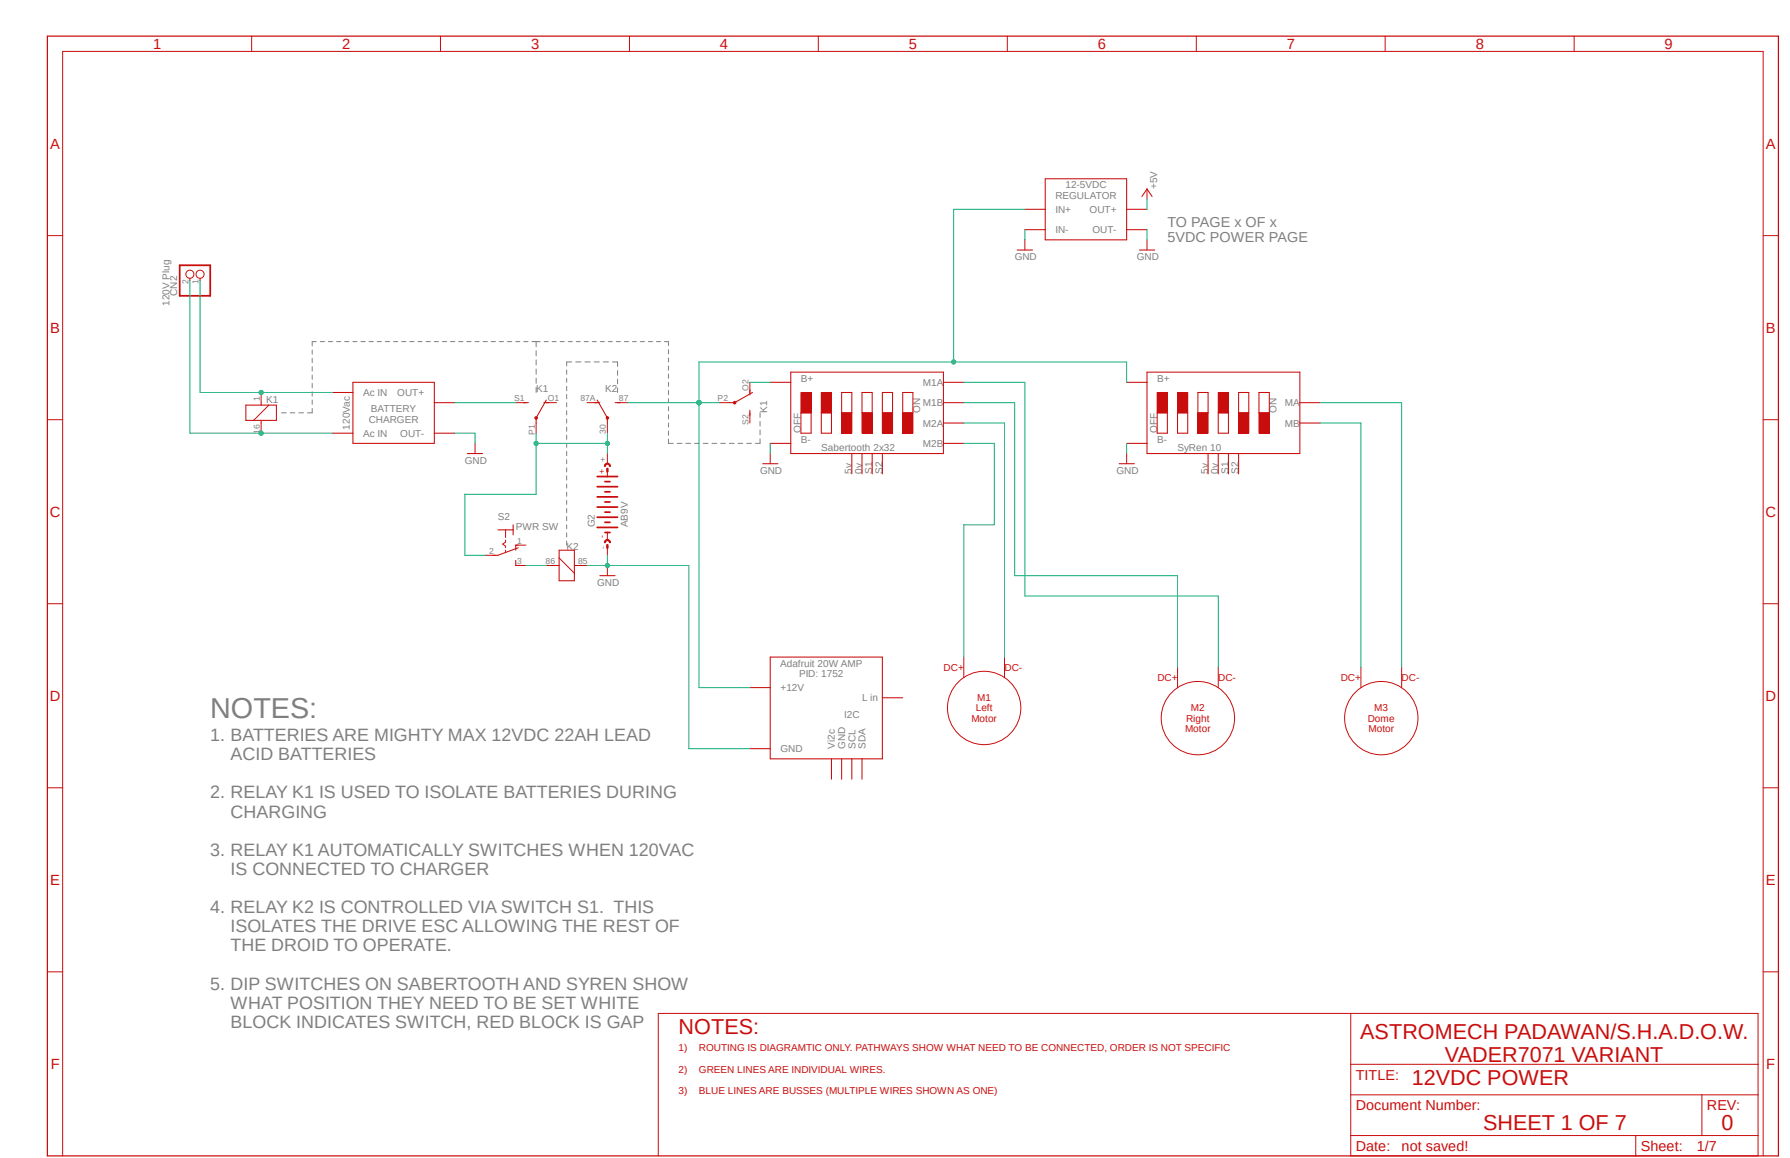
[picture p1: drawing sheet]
<svg xmlns="http://www.w3.org/2000/svg" width="432mm" height="279mm" viewBox="0 0 432 279" stroke-linecap="round" stroke-linejoin="round" font-family="sans-serif">
<path d="M10.9 8.4l418.4 271M429.3 8.4l-418.4 271" fill="none" stroke="#fff" stroke-width=".24"/>
<g fill="none" stroke="#7f7f7f" stroke-width=".24">
<path d="M67.9 99.6h1.1M70 99.6h1.1M72.1 99.6h1.1M75.3 98.6v1h-1.1M75.3 84.5v1M75.3 86.4v1.1M75.3 88.5v1M75.3 90.5v1M75.3 92.5v1.1M75.3 94.5v1.1M75.3 96.5v1.1M76.3 82.4h-1v1.1"/>
<path d="M77.3 82.4h1M79.2 82.4h1M81.2 82.4h1M83.1 82.4h1.1M85.1 82.4h1M87.1 82.4h1M89 82.4h1M91 82.4h1M93 82.4h1M95 82.4h.9M96.9 82.4h1M98.8 82.4h1.1"/>
<path d="M100.8 82.4h1M102.8 82.4h1M104.8 82.4h.9M106.7 82.4h1M108.7 82.4h1M110.7 82.4h.9M112.6 82.4h1M114.6 82.4h1M116.5 82.4h1.1M118.5 82.4h1M120.5 82.4h1M122.4 82.4h1"/>
<path d="M124.4 82.4h1M126.4 82.4h1M128.3 82.4h2M129.3 82.4v1.3M129.3 84.6v1.3M129.3 86.8v1.3M129.3 89v1.3M129.3 91.2v1.3M129.3 93.5v1.2M131.3 82.4h.9M133.2 82.4h1M135.1 82.4h1"/>
<path d="M136.7 89.3v1M136.7 91.3v.9M136.7 93.2v1M136.7 95.2v1M136.7 97.2v.9M136.7 99.1v1M137.1 82.4h.9M137.9 87.3h-1.2v1M138.9 87.3h1.3M139 82.4h1M140.9 82.4h1M141.1 87.3h1.3"/>
<path d="M142.9 82.4h.9M143.3 87.3h1.3M144.8 82.4h1M145.5 87.3h1.3M146.7 82.4h1M147.7 87.3h1.3v1.1M148.7 82.4h.9M149 89.4v1.2M149 91.5v1.1M149 93.6v1.1M150.6 82.4h1M152.6 82.4h.9"/>
<path d="M154.5 82.4h.9M156.4 82.4h1M158.4 82.4h.9M160.3 82.4h.9v1M161.2 84.4v1M161.2 86.4v.9M161.2 88.3v1M161.2 90.3v1M161.2 92.2v1M161.2 94.2v1M161.2 96.2v1M161.2 98.1v1"/>
<path d="M183.3 99.6v1.1M136.7 101.1v1M136.7 103v1.1M136.7 105v1M136.7 107v1M136.7 108.9v1M136.7 110.9v1M136.7 112.9v1M136.7 114.8v1M136.7 116.8v1M136.7 118.7v1.1M161.2 100.1v1"/>
<path d="M161.2 102.1v.9M161.2 104v1M161.2 106v1h1.2M163.4 107h1.1M165.4 107h1.2M167.6 107h1.1M169.6 107h1.2M171.7 107h1.2M173.9 107h1.1M175.9 107h1.2M178.1 107h1.1M180.1 107h1.2"/>
<path d="M183.3 105.9v1.1h-1.1M183.3 101.7v1.1M183.3 103.8v1.1M136.7 120.7v1M136.7 122.7v1M136.7 124.6v1M136.7 126.6v1M136.7 128.6v1M136.7 130.6v.9"/>
</g>
<g fill="none" stroke="#c90d0c" stroke-width=".25">
<path d="M80.2 94.7h4.9M85.1 92.2h19.7v14.8h-19.7zM185.8 92.2h5M190.8 89.8h36.8v19.6h-36.8zM193.2 99.6h2.5v4.9h-2.5zM198.1 99.6h2.5v4.9h-2.5zM203 94.7h2.5v4.9h-2.5zM207.9 94.7h2.5v4.9h-2.5zM212.9 94.7h2.4v4.9h-2.4zM217.8 94.7h2.4v4.9h-2.4zM227.6 92.2h4.9M227.6 97.2h4.9"/>
<path d="M271.8 92.2h4.9M276.7 89.8h36.9v19.6h-36.9zM313.6 97.2h4.9M80.2 104.5h4.9M185.8 107h5M205.5 109.4v4.9M207.9 109.4v4.9M210.4 109.4v4.9M212.9 109.4v4.9M227.6 107h4.9M227.6 102.1h4.9M271.8 107h4.9"/>
<path d="M291.4 109.4v4.9M293.9 109.4v4.9M296.3 109.4v4.9M298.8 109.4v4.9M313.6 102.1h4.9"/>
</g>
<path d="M193.2 94.7h2.5v4.9h-2.5z" fill-rule="evenodd" fill="#c90d0c"/>
<path d="M193.2 94.7h2.5v4.9h-2.5z" fill="none" stroke="#c90d0c" stroke-width=".24"/>
<path d="M198.1 94.7h2.5v4.9h-2.5z" fill-rule="evenodd" fill="#c90d0c"/>
<path d="M198.1 94.7h2.5v4.9h-2.5z" fill="none" stroke="#c90d0c" stroke-width=".24"/>
<path d="M203 99.6h2.5v4.9h-2.5z" fill-rule="evenodd" fill="#c90d0c"/>
<path d="M203 99.6h2.5v4.9h-2.5z" fill="none" stroke="#c90d0c" stroke-width=".24"/>
<path d="M207.9 99.6h2.5v4.9h-2.5z" fill-rule="evenodd" fill="#c90d0c"/>
<path d="M207.9 99.6h2.5v4.9h-2.5z" fill="none" stroke="#c90d0c" stroke-width=".24"/>
<path d="M212.9 99.6h2.4v4.9h-2.4z" fill-rule="evenodd" fill="#c90d0c"/>
<path d="M212.9 99.6h2.4v4.9h-2.4z" fill="none" stroke="#c90d0c" stroke-width=".24"/>
<path d="M217.8 99.6h2.4v4.9h-2.4z" fill-rule="evenodd" fill="#c90d0c"/>
<path d="M217.8 99.6h2.4v4.9h-2.4z" fill="none" stroke="#c90d0c" stroke-width=".24"/>
<path d="M289 94.7h2.4v4.9h-2.4z" fill="none" stroke="#c90d0c" stroke-width=".25"/>
<path d="M289 99.6h2.4v4.9h-2.4z" fill-rule="evenodd" fill="#c90d0c"/>
<path d="M289 99.6h2.4v4.9h-2.4z" fill="none" stroke="#c90d0c" stroke-width=".24"/>
<path d="M293.9 99.6h2.4v4.9h-2.4z" fill="none" stroke="#c90d0c" stroke-width=".25"/>
<path d="M293.9 94.7h2.4v4.9h-2.4z" fill-rule="evenodd" fill="#c90d0c"/>
<path d="M293.9 94.7h2.4v4.9h-2.4z" fill="none" stroke="#c90d0c" stroke-width=".24"/>
<path d="M284.1 99.6h2.4v4.9h-2.4z" fill="none" stroke="#c90d0c" stroke-width=".25"/>
<path d="M284.1 94.7h2.4v4.9h-2.4z" fill-rule="evenodd" fill="#c90d0c"/>
<path d="M284.1 94.7h2.4v4.9h-2.4z" fill="none" stroke="#c90d0c" stroke-width=".24"/>
<path d="M279.1 99.6h2.5v4.9h-2.5z" fill="none" stroke="#c90d0c" stroke-width=".25"/>
<path d="M279.1 94.7h2.5v4.9h-2.5z" fill-rule="evenodd" fill="#c90d0c"/>
<path d="M279.1 94.7h2.5v4.9h-2.5z" fill="none" stroke="#c90d0c" stroke-width=".24"/>
<path d="M298.8 94.7h2.4v4.9h-2.4z" fill="none" stroke="#c90d0c" stroke-width=".25"/>
<path d="M298.8 99.6h2.4v4.9h-2.4z" fill-rule="evenodd" fill="#c90d0c"/>
<path d="M298.8 99.6h2.4v4.9h-2.4z" fill="none" stroke="#c90d0c" stroke-width=".24"/>
<path d="M303.7 94.7h2.5v4.9h-2.5z" fill="none" stroke="#c90d0c" stroke-width=".25"/>
<path d="M303.7 99.6h2.5v4.9h-2.5z" fill-rule="evenodd" fill="#c90d0c"/>
<g fill="none" stroke="#c90d0c" stroke-width=".24">
<path d="M60.7 8.7v3.7M106.3 8.7v3.7M151.8 8.7v3.7M197.4 8.7v3.7M243 8.7v3.7M288.6 8.7v3.7M334.1 8.7v3.7M379.7 8.7v3.7M11.4 56.9h3.7M425.3 56.9h3.7M303.7 99.6h2.5v4.9h-2.5zM11.4 101.3h3.7"/>
<path d="M146.5 113.7v1.3M271.8 109.4v2.5M425.3 101.3h3.7M146.5 128.5v1.8M11.4 145.7h3.7M232.5 158.5v4.9M242.3 158.5v4.9M425.3 145.7h3.7M284.1 161v4.9M293.9 161v4.9M328.3 161v4.9M338.1 161v4.9"/>
<path d="M11.4 190.1h3.7M425.3 190.1h3.7M11.4 234.5h3.7M425.3 234.5h3.7M325.8 244.5v34.4h98.3v-34.4h-265.3v34.4M325.8 256.8h98.3M15.1 278.9v-266.5h410.2v266.5M325.8 264.2h98.3M325.8 274h98.3M394.6 274v4.9M410.5 264.2v9.8"/>
<circle cx="237.4" cy="170.8" r="8.8"/>
<circle cx="289" cy="173.3" r="8.8"/>
<circle cx="333.2" cy="173.3" r="8.8"/>
</g>
<g fill="none" stroke="#c90d0c" stroke-width=".25">
<path d="M247.2 50.5h4.9M247.2 55.4h4.9M252.1 43.1h19.7v14.8h-19.7zM271.8 50.5h4.9M271.8 55.4h4.9M104.8 97.2h4.9M104.8 104.5h4.9M270 111.9h3.6M185.8 158.5h27.1v24.6h-27.1zM180.9 165.9h4.9M212.9 168.4h4.9M180.9 180.6h4.9"/>
<path d="M200.6 183.1v4.9M203 183.1v4.9M205.5 183.1v4.9M207.9 183.1v4.9"/>
</g>
<path d="M11.4 8.7h417.6v270.2h-417.6z" fill="none" stroke="#c90d0c" stroke-width=".3"/>
<path d="M144.1 115h4.9M144.1 119.9h4.9M144.1 117.4h4.9M145.9 118.7h1.3M145.9 116.2h1.3M144.1 127.3h4.9M144.1 124.8h4.9M144.1 122.3h4.9M145.9 128.5h1.3M145.9 126h1.3M145.9 123.6h1.3M145.9 121.1h1.3" fill="none" stroke="#c90d0c" stroke-width=".42"/>
<path d="M145.9 112.1a.76 .76 0 0 1 .8-.3 .76 .76 0 0 1 .6 .7h-.3a.49 .49 0 0 0-.5-.5 .49 .49 0 0 0-.5 .5h-.2z" fill-rule="evenodd" fill="#c90d0c"/>
<path d="M145.9 112.1a.76 .76 0 0 1 .8-.3 .76 .76 0 0 1 .6 .7h-.3a.49 .49 0 0 0-.5-.5 .49 .49 0 0 0-.5 .5h-.2z" fill="none" stroke="#c90d0c" stroke-width=".24"/>
<path d="M145.9 130.5a.76 .76 0 0 1 .8-.3 .76 .76 0 0 1 .6 .7h-.3v-.2a.48 .48 0 0 0-.6-.3 .48 .48 0 0 0-.4 .5h-.2z" fill-rule="evenodd" fill="#c90d0c"/>
<g fill="none" stroke="#c90d0c" stroke-width=".24">
<path d="M114.6 107v2.4M146.5 109.4v2.5M185.8 109.4v2.5M117.1 134h2.4M122 127.8v1.9M122 130.3v.5l-.8 .5 .8 .5v.4M122 132.8v.6M124.4 136.4h2.5M124.4 131.5h2.5M131.8 136.4h3.1M134.9 134.6l3.7 3.7M138.6 136.4h3"/>
<path d="M145.9 130.5a.76 .76 0 0 1 .8-.3 .76 .76 0 0 1 .6 .7h-.3v-.2a.48 .48 0 0 0-.6-.3 .48 .48 0 0 0-.4 .5h-.2zM146.5 131.5v2.5M146.5 136.4v2.5"/>
</g>
<path d="M146.5 113.1v.6M146.5 131.5v.7" fill="none" stroke="#c90d0c" stroke-width=".59"/>
<path d="M143.5 97.2h1.2M144.1 96.5l2.4 4.3v1.3M148.4 97.2h1.2M112.7 109.4h3.7M184 111.9h3.7M120.1 127.8h3.7M123.8 126.6v2.5M124.4 135.2v1.2h.6M125 132.2l-4.9 1.8h-1.2M125 131.5h-.6v1.3M134.9 132.8h3.7v7.3h-3.7zM144.7 138.9h3.7" fill="none" stroke="#c90d0c" stroke-width=".25"/>
<circle cx="146.5" cy="100.8" r=".31" fill="#c90d0c"/>
<g fill="none" stroke="#c90d0c" stroke-width=".24">
<path d="M45.8 67.1v.6M48.3 67.1v.6M63 94.7v3M64.9 97.7l-3.7 3.7M141.6 97.2h2.5M149 97.2h2.4M63 101.4v3.1M146.5 102.1v2.4"/>
<circle cx="45.8" cy="66.2" r=".98"/>
<circle cx="48.3" cy="66.2" r=".98"/>
<circle cx="146.5" cy="100.8" r=".31"/>
</g>
<path d="M43.3 64h7.4v7.4h-7.4z" fill="none" stroke="#c90d0c" stroke-width=".42"/>
<path d="M59.3 97.7h7.4v3.7h-7.4zM126.2 97.2h1.3M131.2 97.2h1.2M131.8 96.5l-2.5 4.3v1.3" fill="none" stroke="#c90d0c" stroke-width=".25"/>
<circle cx="129.3" cy="100.8" r=".32" fill="#c90d0c"/>
<g fill="none" stroke="#c90d0c" stroke-width=".24">
<path d="M124.4 97.2h2.5M131.8 97.2h2.4M129.3 102.1v2.4"/>
<circle cx="129.3" cy="100.8" r=".32"/>
</g>
<path d="M180.9 94.1v1.2M180.9 99v1.2M181.5 94.7l-4.3 2.5h-1.2" fill="none" stroke="#c90d0c" stroke-width=".25"/>
<path d="M177 96.9l.2-.1 .3 .1v.5l-.3 .1-.2-.1z" fill-rule="evenodd" fill="#c90d0c"/>
<path d="M247.2 57.9v2.4M276.7 45.6v2.4M276.7 57.9v2.4M173.5 97.2h2.5M177 96.9l.2-.1 .3 .1v.5l-.3 .1-.2-.1zM180.9 92.2v2.5M180.9 99.6v2.5" fill="none" stroke="#c90d0c" stroke-width=".24"/>
<path d="M275.5 47.4l1.2-1.8 1.2 1.8M245.4 60.3h3.7M274.9 60.3h3.7" fill="none" stroke="#c90d0c" stroke-width=".25"/>
<path d="M247.2 55.4v2.5M276.7 55.4v2.5M109.7 104.5h4.9v2.5M185.8 107v2.4M271.8 107v2.4M146.5 134v2.4h-4.9M166.2 136.4v44.2h14.7" fill="none" stroke="#0dab76" stroke-width=".24"/>
<circle cx="146.5" cy="136.4" r=".51" fill="#0dab76"/>
<g fill="none" stroke="#0dab76" stroke-width=".24">
<path d="M63 94.7h17.2M126.9 136.4h4.9M146.5 136.4h19.7"/>
<circle cx="146.5" cy="136.4" r=".51"/>
</g>
<circle cx="63" cy="94.7" r=".51" fill="#0dab76"/>
<g fill="none" stroke="#0dab76" stroke-width=".24">
<path d="M48.3 67.7v27h14.7M45.8 104.5h34.4"/>
<circle cx="63" cy="94.7" r=".51"/>
</g>
<circle cx="63" cy="104.5" r=".51" fill="#0dab76"/>
<g fill="none" stroke="#0dab76" stroke-width=".24">
<path d="M276.7 48v2.5M45.8 67.7v36.8M109.7 97.2h14.7M180.9 92.2h4.9M232.5 92.2h14.7v51.6h46.7v17.2M232.5 97.2h12.3v41.7h39.3v22.1M318.5 97.2h19.6v63.8M129.3 104.5v2.5h17.2M146.5 104.5v4.9M232.5 107h7.4v19.6h-7.4v31.9M232.5 102.1h9.8v56.4M318.5 102.1h9.8v58.9"/>
<path d="M112.1 134h5"/>
<circle cx="63" cy="104.5" r=".51"/>
</g>
<circle cx="146.5" cy="107" r=".51" fill="#0dab76"/>
<g fill="none" stroke="#0dab76" stroke-width=".24">
<path d="M129.3 107v12.3"/>
<circle cx="146.5" cy="107" r=".51"/>
</g>
<circle cx="129.3" cy="107" r=".51" fill="#0dab76"/>
<g fill="none" stroke="#0dab76" stroke-width=".24">
<path d="M230 50.5h17.2M129.3 119.3h-17.2v14.7"/>
<circle cx="129.3" cy="107" r=".51"/>
</g>
<circle cx="168.6" cy="97.2" r=".51" fill="#0dab76"/>
<g fill="none" stroke="#0dab76" stroke-width=".24">
<path d="M168.6 87.3v9.9h4.9"/>
<circle cx="168.6" cy="97.2" r=".51"/>
</g>
<circle cx="168.6" cy="97.2" r=".51" fill="#0dab76"/>
<g fill="none" stroke="#0dab76" stroke-width=".24">
<path d="M151.4 97.2h17.2"/>
<circle cx="168.6" cy="97.2" r=".51"/>
</g>
<circle cx="168.6" cy="97.2" r=".51" fill="#0dab76"/>
<g fill="none" stroke="#0dab76" stroke-width=".24">
<path d="M230 50.5v36.8M168.6 87.3h103.2v4.9"/>
<circle cx="168.6" cy="97.2" r=".51"/>
</g>
<circle cx="230" cy="87.3" r=".51" fill="#0dab76"/>
<g fill="none" stroke="#0dab76" stroke-width=".24">
<path d="M168.6 97.2v68.7h12.3"/>
<circle cx="230" cy="87.3" r=".51"/>
</g>
<text font-size="6.9" fill="#7f7f7f" x="50.7" y="173.3">NOTES:</text>
<g font-size="5.2" fill="#c90d0c">
<text x="163.7" y="249.4">NOTES:</text>
<text x="328.1" y="250.7">ASTROMECH PADAWAN/S.H.A.D.O.W.</text>
<text x="348.6" y="256.2">VADER7071 VARIANT</text>
<text x="340.6" y="261.7">12VDC POWER</text>
<text x="357.8" y="272.8">SHEET 1 OF 7</text>
<text x="415.2" y="272.8">0</text>
</g>
<g font-size="4.3" fill="#7f7f7f">
<text x="50.7" y="178.8">1. BATTERIES ARE MIGHTY MAX 12VDC 22AH LEAD</text>
<text x="55.6" y="183.4">ACID BATTERIES</text>
<text x="50.7" y="192.7">2. RELAY K1 IS USED TO ISOLATE BATTERIES DURING</text>
<text x="55.6" y="197.3">CHARGING</text>
<text x="50.7" y="206.5">3. RELAY K1 AUTOMATICALLY SWITCHES WHEN 120VAC</text>
<text x="55.6" y="211.1">IS CONNECTED TO CHARGER</text>
<text x="50.7" y="220.3">4. RELAY K2 IS CONTROLLED VIA SWITCH S1. THIS</text>
<text x="55.6" y="225">ISOLATES THE DRIVE ESC ALLOWING THE REST OF</text>
<text x="55.6" y="229.6">THE DROID TO OPERATE.</text>
<text x="50.7" y="238.8">5. DIP SWITCHES ON SABERTOOTH AND SYREN SHOW</text>
<text x="55.6" y="243.4">WHAT POSITION THEY NEED TO BE SET WHITE</text>
<text x="55.6" y="248">BLOCK INDICATES SWITCH, RED BLOCK IS GAP</text>
</g>
<g font-size="3.6" fill="#c90d0c">
<text x="36.9" y="11.9">1</text>
<text x="82.5" y="11.9">2</text>
<text x="128.1" y="11.9">3</text>
<text x="173.7" y="11.9">4</text>
<text x="219.2" y="11.9">5</text>
<text x="264.8" y="11.9">6</text>
<text x="310.4" y="11.9">7</text>
<text x="356" y="11.9">8</text>
<text x="401.5" y="11.9">9</text>
<text x="12.1" y="35.9">A</text>
<text x="426" y="35.9">A</text>
<text x="12.1" y="80.3">B</text>
<text x="426" y="80.3">B</text>
<text x="12" y="124.7">C</text>
<text x="425.9" y="124.7">C</text>
<text x="12" y="169.1">D</text>
<text x="425.9" y="169.1">D</text>
<text x="12.1" y="213.5">E</text>
<text x="426" y="213.5">E</text>
<text x="12.2" y="257.9">F</text>
<text x="426.1" y="257.9">F</text>
</g>
<g font-size="3.5" fill="#7f7f7f">
<text x="281.6" y="54.8">TO PAGE x OF x</text>
<text x="281.6" y="58.5">5VDC POWER PAGE</text>
</g>
<g font-size="3.5" fill="#c90d0c">
<text x="327.1" y="260.5">TITLE:</text>
<text x="327.1" y="267.8">Document Number:</text>
<text x="411.8" y="267.8">REV:</text>
<text x="327.1" y="277.7">Date:</text>
<text x="338.1" y="277.7">not saved!</text>
<text x="395.8" y="277.7">Sheet:</text>
<text x="409.3" y="277.7">1/7</text>
</g>
<g font-size="2.4" fill="#7f7f7f">
<text x="257" y="45.5">12-5VDC</text>
<text x="279.1" y="45.6" transform="rotate(-90 279.1 45.6)">+5V</text>
<text x="254.6" y="48">REGULATOR</text>
<text x="254.6" y="51.4">IN+</text>
<text x="262.8" y="51.4">OUT+</text>
<text x="254.6" y="56.3">IN-</text>
<text x="263.6" y="56.3">OUT-</text>
<text x="244.8" y="62.8">GND</text>
<text x="274.2" y="62.8">GND</text>
<text x="42.8" y="71.4" transform="rotate(-90 42.8 71.4)">CN2</text>
<text x="40.9" y="73.8" transform="rotate(-90 40.9 73.8)">120V Plug</text>
<text x="87.6" y="95.5">Ac IN</text>
<text x="95.8" y="95.5">OUT+</text>
<text x="129.3" y="94.7">K1</text>
<text x="146" y="94.7">K2</text>
<text x="193.2" y="92.2">B+</text>
<text x="222.6" y="93.1">M1A</text>
<text x="279.1" y="92.2">B+</text>
<text x="64.2" y="97.2">K1</text>
<text x="89.5" y="99.5">BATTERY</text>
<text x="185.1" y="99.6" transform="rotate(-90 185.1 99.6)">K1</text>
<text x="222" y="99.6" transform="rotate(-90 222 99.6)">ON</text>
<text x="222.6" y="98">M1B</text>
<text x="307.9" y="99.6" transform="rotate(-90 307.9 99.6)">ON</text>
<text x="310" y="98">MA</text>
<text x="84.4" y="103.6" transform="rotate(-90 84.4 103.6)">120Vac</text>
<text x="87.6" y="105.4">Ac IN</text>
<text x="88.9" y="102.1">CHARGER</text>
<text x="96.6" y="105.4">OUT-</text>
<text x="193.2" y="104.5" transform="rotate(-90 193.2 104.5)">OFF</text>
<text x="193.2" y="107">B-</text>
<text x="222.6" y="102.9">M2A</text>
<text x="222.6" y="107.8">M2B</text>
<text x="279.1" y="104.5" transform="rotate(-90 279.1 104.5)">OFF</text>
<text x="279.1" y="107">B-</text>
<text x="310" y="102.9">MB</text>
<text x="112.1" y="111.9">GND</text>
<text x="198.1" y="108.7">Sabertooth 2x32</text>
<text x="284.1" y="108.7">SyRen 10</text>
<text x="183.3" y="114.3">GND</text>
<text x="205.5" y="114.3" transform="rotate(-90 205.5 114.3)">5v</text>
<text x="207.9" y="114.3" transform="rotate(-90 207.9 114.3)">0v</text>
<text x="210.4" y="114.3" transform="rotate(-90 210.4 114.3)">S1</text>
<text x="212.9" y="114.3" transform="rotate(-90 212.9 114.3)">S2</text>
<text x="269.3" y="114.3">GND</text>
<text x="291.4" y="114.3" transform="rotate(-90 291.4 114.3)">5v</text>
<text x="293.9" y="114.3" transform="rotate(-90 293.9 114.3)">0v</text>
<text x="296.3" y="114.3" transform="rotate(-90 296.3 114.3)">S1</text>
<text x="298.8" y="114.3" transform="rotate(-90 298.8 114.3)">S2</text>
<text x="120.1" y="125.4">S2</text>
<text x="124.4" y="127.8">PWR SW</text>
<text x="143.5" y="127.3" transform="rotate(-90 143.5 127.3)">G2</text>
<text x="151.4" y="127.3" transform="rotate(-90 151.4 127.3)">AB9V</text>
<text x="136.7" y="132.8">K2</text>
<text x="144.1" y="141.4">GND</text>
<text x="188.2" y="160.9">Adafruit 20W AMP</text>
<text x="188.3" y="166.8">+12V</text>
<text x="192.7" y="163.4">PID: 1752</text>
<text x="203.6" y="173.3">I2C</text>
<text x="207.9" y="169.2">L in</text>
<text x="188.3" y="181.5">GND</text>
<text x="201.4" y="180.6" transform="rotate(-90 201.4 180.6)">Vi2c</text>
<text x="203.9" y="180.6" transform="rotate(-90 203.9 180.6)">GND</text>
<text x="206.3" y="180.6" transform="rotate(-90 206.3 180.6)">SCL</text>
<text x="208.8" y="180.6" transform="rotate(-90 208.8 180.6)">SDA</text>
</g>
<g font-size="2.4" fill="#c90d0c">
<text x="227.6" y="161.8">DC+</text>
<text x="242.3" y="161.8">DC-</text>
<text x="279.2" y="164.3">DC+</text>
<text x="293.9" y="164.3">DC-</text>
<text x="323.4" y="164.3">DC+</text>
<text x="338.1" y="164.3">DC-</text>
<text x="235.4" y="171.7">Left</text>
<text x="235.7" y="169.1">M1</text>
<text x="287.3" y="171.5">M2</text>
<text x="331.5" y="171.5">M3</text>
<text x="234.3" y="174.2">Motor</text>
<text x="285.9" y="176.7">Motor</text>
<text x="286.1" y="174.1">Right</text>
<text x="329.9" y="174.1">Dome</text>
<text x="330.1" y="176.7">Motor</text>
<text x="163.7" y="253.6">1)</text>
<text x="168.6" y="253.6">ROUTING IS DIAGRAMTIC ONLY. PATHWAYS SHOW WHAT NEED TO BE CONNECTED, ORDER IS NOT SPECIFIC</text>
<text x="163.7" y="258.8">2)</text>
<text x="163.7" y="263.9">3)</text>
<text x="168.6" y="258.8">GREEN LINES ARE INDIVIDUAL WIRES.</text>
<text x="168.6" y="263.9">BLUE LINES ARE BUSSES (MULTIPLE WIRES SHOWN AS ONE)</text>
</g>
<g font-size="2.1" fill="#7f7f7f">
<text x="45.5" y="68.6" transform="rotate(-90 45.5 68.6)">2</text>
<text x="47.9" y="68.6" transform="rotate(-90 47.9 68.6)">1</text>
<text x="180.6" y="94.4" transform="rotate(-90 180.6 94.4)">O2</text>
<text x="62.7" y="96.8" transform="rotate(-90 62.7 96.8)">1</text>
<text x="124" y="96.8">S1</text>
<text x="132.1" y="96.8">O1</text>
<text x="140" y="96.8">87A</text>
<text x="149.3" y="96.8">87</text>
<text x="173.1" y="96.8">P2</text>
<text x="62.7" y="104.7" transform="rotate(-90 62.7 104.7)">16</text>
<text x="129" y="104.9" transform="rotate(-90 129 104.9)">P1</text>
<text x="146.2" y="104.7" transform="rotate(-90 146.2 104.7)">30</text>
<text x="180.6" y="102.5" transform="rotate(-90 180.6 102.5)">S2</text>
<text x="146.2" y="111.5" transform="rotate(-90 146.2 111.5)">+</text>
<text x="124.8" y="131.2">1</text>
<text x="118" y="133.6">2</text>
<text x="124.8" y="136.1">3</text>
<text x="131.6" y="136.1">86</text>
<text x="139.5" y="136.1">85</text>
<text x="146.2" y="132.5" transform="rotate(-90 146.2 132.5)">-</text>
</g>
<g font-size="2.1" fill="#c90d0c">
<text x="145.9" y="114.3" transform="rotate(-90 145.9 114.3)">+</text>
<text x="145.9" y="129.7" transform="rotate(-90 145.9 129.7)">-</text>
</g>
</svg>
